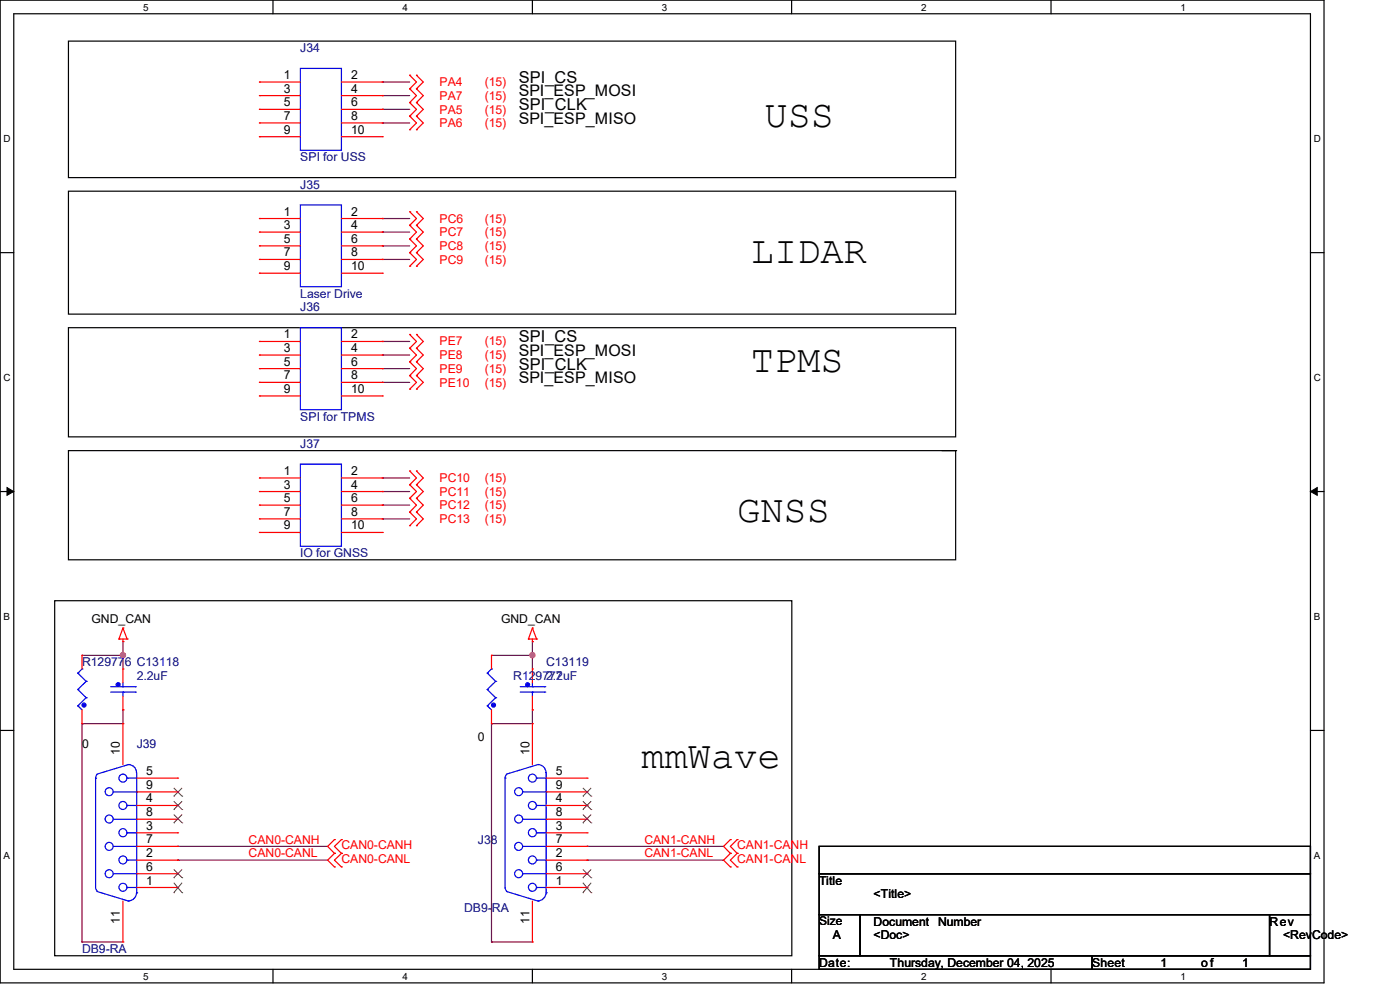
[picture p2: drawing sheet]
<svg xmlns="http://www.w3.org/2000/svg" width="297mm" height="210mm" viewBox="0 0 297 210" stroke-linecap="round" stroke-linejoin="round" font-family="sans-serif">
<path d="M0 0h280.9v208.5h-280.9zM2.9 2.9h275.1v202.7h-275.1z" fill="none" stroke="#000" stroke-width=".25"/>
<g fill="#fff">
<path d="M30.4 .3h1.1v2.4h-1.1z"/>
<path d="M30.4 205.9h1.1v2.3h-1.1z"/>
</g>
<path d="M57.9 0v2.9M57.9 205.6v2.9" fill="none" stroke="#000" stroke-width=".25"/>
<g fill="#fff">
<path d="M85.4 .3h1.1v2.4h-1.1z"/>
<path d="M85.4 205.9h1.1v2.3h-1.1z"/>
</g>
<path d="M112.9 0v2.9M112.9 205.6v2.9" fill="none" stroke="#000" stroke-width=".25"/>
<g fill="#fff">
<path d="M140.4 .3h1.2v2.4h-1.2z"/>
<path d="M140.4 205.9h1.2v2.3h-1.2z"/>
</g>
<path d="M167.9 0v2.9M167.9 205.6v2.9" fill="none" stroke="#000" stroke-width=".25"/>
<g fill="#fff">
<path d="M195.4 .3h1.2v2.4h-1.2z"/>
<path d="M195.4 205.9h1.2v2.3h-1.2z"/>
</g>
<path d="M223 0v2.9M223 205.6v2.9" fill="none" stroke="#000" stroke-width=".25"/>
<g fill="#fff">
<path d="M250.4 .3h1.2v2.4h-1.2z"/>
<path d="M250.4 205.9h1.2v2.3h-1.2z"/>
<path d="M.8 28.2h1.4v2.4h-1.4z"/>
<path d="M278.7 28.2h1.5v2.4h-1.5z"/>
<path d="M.8 78.9h1.4v2.3h-1.4z"/>
<path d="M278.7 78.9h1.5v2.3h-1.5z"/>
</g>
<path d="M0 53.6h2.9M278 53.6h2.9" fill="none" stroke="#000" stroke-width=".25"/>
<g fill="#fff">
<path d="M.8 129.6h1.3v2.3h-1.3z"/>
<path d="M278.7 129.6h1.4v2.3h-1.4z"/>
</g>
<path d="M0 104.3h2.9M278 104.3h2.9" fill="none" stroke="#000" stroke-width=".25"/>
<path d="M1.5 103.4l1.4 .9-1.4 .8zM278 104.3l1.4-.9v1.7z" fill="#000" stroke="#000" stroke-width=".21"/>
<g fill="#fff">
<path d="M.8 180.3h1.3v2.3h-1.3z"/>
<path d="M278.7 180.3h1.4v2.3h-1.4z"/>
</g>
<g fill="none" stroke="#000" stroke-width=".25">
<path d="M14.5 8.7h188.2v29h-188.2zM14.5 40.6h188.2v26h-188.2zM14.5 69.5h188.2v23.2h-188.2zM14.5 95.6h188.2v23.1h-188.2zM199.8 95.6h2.9M202.7 95.6h.1M11.6 127.4h156.4v75.3h-156.4zM0 154.9h2.9M278 154.9h2.9M173.8 179.5h104.2v5.8h-104.2zM173.8 185.3h104.2v8.7h-104.2zM173.8 194h8.7v8.7h-8.7z"/>
<path d="M182.5 194h86.8v8.7h-86.8zM269.3 194h8.7v8.7h-8.7zM173.8 202.7h57.9v2.9h-57.9zM231.7 202.7h46.3v2.9h-46.3z"/>
</g>
<g fill="none" stroke="#800040" stroke-width=".25">
<path d="M81.1 17.4h.1M81.1 17.4h5.8M81.1 20.3h.1M81.1 23.2h.1M81.1 26.1h.1M81.1 20.3h5.8M81.1 23.2h5.8M81.1 26.1h5.8M81.1 49.2h.1M81.1 46.4h.1M81.1 52.2h.1M81.1 55h.1"/>
<path d="M81.1 49.2h5.8M81.1 46.4h5.8M81.1 52.2h5.8M81.1 55h5.8M81.1 75.3h.1M81.1 72.4h.1M81.1 78.2h.1M81.1 75.3h5.8M81.1 72.4h5.8M81.1 78.2h5.8M81.1 81.1h.1M81.1 81.1h5.8"/>
<path d="M81.1 104.3h.1M81.1 107.1h.1M81.1 110.1h.1M81.1 101.4h.1M81.1 104.3h5.8M81.1 107.1h5.8M81.1 110.1h5.8M81.1 101.4h5.8M17.4 139h.1M17.4 139h8.7M26.1 139h.1M26.1 136.1h.1"/>
<path d="M26.1 136.1v5.8M104.3 139h.1M104.3 139h8.6M112.9 139h.1M112.9 136.1h.1M112.9 136.1v5.8M17.4 153.5h.1M17.4 153.5v46.3M26.1 150.6h.1M26.1 150.6v2.9h-8.7M104.3 153.5h.1M104.3 153.5v46.3"/>
<path d="M112.9 150.6h.1M112.9 150.6v2.9h-8.6M37.7 179.5h.1M37.7 179.5h31.8M124.5 179.5h.1M124.5 179.5h29M17.4 199.8h.1M17.4 199.8h8.7M37.7 182.5h.1M37.7 182.5h31.8M104.3 199.8h.1M104.3 199.8h8.6"/>
<path d="M124.5 182.5h.1M124.5 182.5h29"/>
</g>
<g fill="#f0f" stroke="#f0f" stroke-width=".25">
<circle cx="112.9" cy="139" r=".55"/>
<circle cx="26.1" cy="139" r=".55"/>
</g>
<g fill="none" stroke="#f00" stroke-width=".25">
<path d="M55 17.4h.1M55 17.4h8.7M72.4 17.4h8.7M81.1 17.4h.1M86.9 18.8h.1M86.9 16h.1M86.9 16l1.4 1.4-1.4 1.4M86.9 18.8l1.4 1.5-1.4 1.5M88.3 16h.1M88.3 18.8h.1M88.3 16l1.5 1.4-1.5 1.4M88.3 18.8l1.5 1.5-1.5 1.5"/>
<path d="M55 20.3h.1M55 23.2h.1M55 26.1h.1M55 29h.1M55 20.3h8.7M55 23.2h8.7M55 26.1h8.7M55 29h8.7M72.4 20.3h8.7M72.4 23.2h8.7M72.4 26.1h8.7M72.4 29h8.7"/>
<path d="M81.1 20.3h.1M81.1 23.2h.1M81.1 26.1h.1M81.1 29h.1M86.9 21.8h.1M86.9 24.6h.1M86.9 27.5h.1M86.9 21.8l1.4 1.4-1.4 1.4M86.9 24.6l1.4 1.5-1.4 1.4M88.3 21.8h.1M88.3 24.6h.1M88.3 27.5h.1"/>
<path d="M88.3 21.8l1.5 1.4-1.5 1.4M88.3 24.6l1.5 1.5-1.5 1.4M55 46.4h.1M55 49.2h.1M55 52.2h.1M55 55h.1M55 58h.1M55 46.4h8.7M55 49.2h8.7M55 52.2h8.7M55 55h8.7M55 58h8.7"/>
<path d="M72.4 46.4h8.7M72.4 49.2h8.7M72.4 52.2h8.7M72.4 55h8.7M72.4 58h8.7M81.1 46.4h.1M81.1 49.2h.1M81.1 52.2h.1M81.1 55h.1M81.1 58h.1M86.9 47.8h.1M86.9 44.9h.1"/>
<path d="M86.9 50.7h.1M86.9 53.6h.1M86.9 56.5h.1M86.9 44.9l1.4 1.5-1.4 1.4M86.9 47.8l1.4 1.4-1.4 1.5M86.9 50.7l1.4 1.5-1.4 1.4M86.9 53.6l1.4 1.4-1.4 1.5M88.3 44.9h.1M88.3 47.8h.1M88.3 50.7h.1M88.3 53.6h.1M88.3 56.5h.1"/>
<path d="M88.3 44.9l1.5 1.5-1.5 1.4M88.3 47.8l1.5 1.4-1.5 1.5M88.3 50.7l1.5 1.5-1.5 1.4M88.3 53.6l1.5 1.4-1.5 1.5M55 72.4h.1M55 75.3h.1M55 78.2h.1M55 72.4h8.7M55 75.3h8.7M55 78.2h8.7M72.4 72.4h8.7M72.4 75.3h8.7"/>
<path d="M72.4 78.2h8.7M81.1 72.4h.1M81.1 75.3h.1M81.1 78.2h.1M86.9 73.9h.1M86.9 71h.1M86.9 76.8h.1M86.9 79.7h.1M86.9 71l1.4 1.4-1.4 1.5M86.9 73.9l1.4 1.4-1.4 1.5M86.9 76.8l1.4 1.4-1.4 1.5M86.9 79.7l1.4 1.4-1.4 1.4"/>
<path d="M88.3 71h.1M88.3 73.9h.1M88.3 76.8h.1M88.3 79.7h.1M88.3 71l1.5 1.4-1.5 1.5M88.3 73.9l1.5 1.4-1.5 1.5M88.3 76.8l1.5 1.4-1.5 1.5M88.3 79.7l1.5 1.4-1.5 1.4M55 81.1h.1M55 84h.1M55 81.1h8.7M55 84h8.7"/>
<path d="M72.4 81.1h8.7M72.4 84h8.7M81.1 81.1h.1M81.1 84h.1M86.9 82.5h.1M86.9 99.9h.1M86.9 99.9l1.4 1.5-1.4 1.4M88.3 82.5h.1M88.3 99.9h.1M88.3 99.9l1.5 1.5-1.5 1.4M55 101.4h.1M55 104.3h.1"/>
<path d="M55 107.1h.1M55 110.1h.1M55 112.9h.1M55 101.4h8.7M55 104.3h8.7M55 107.1h8.7M55 110.1h8.7M55 112.9h8.7M72.4 101.4h8.7M72.4 104.3h8.7M72.4 107.1h8.7M72.4 110.1h8.7"/>
<path d="M72.4 112.9h8.7M81.1 101.4h.1M81.1 104.3h.1M81.1 107.1h.1M81.1 110.1h.1M81.1 112.9h.1M86.9 102.8h.1M86.9 105.7h.1M86.9 108.6h.1M86.9 111.5h.1M86.9 102.8l1.4 1.5-1.4 1.4M86.9 105.7l1.4 1.4-1.4 1.5"/>
<path d="M86.9 108.6l1.4 1.5-1.4 1.4M88.3 102.8h.1M88.3 105.7h.1M88.3 108.6h.1M88.3 111.5h.1M88.3 102.8l1.5 1.5-1.5 1.4M88.3 105.7l1.5 1.4-1.5 1.5M88.3 108.6l1.5 1.5-1.5 1.4M17.4 139h.1M17.4 139v2.9M25.2 135.6h.1M25.2 135.6h1.8"/>
<path d="M26.1 136.1h.1M26.1 133.2h.1M26.1 135.6v.5M26.1 133.2l-.9 2.4M26.1 133.2l.9 2.4M27 135.6h.1M104.3 139h.1M104.3 139v2.9M112.1 135.6h.1M112.1 135.6h1.7M112.9 136.1h.1M112.9 133.2h.1"/>
<path d="M112.9 135.6v.5M112.9 133.2l-.8 2.4M112.9 133.2l.9 2.4M113.8 135.6h.1M17.4 153.5h.1M17.4 150.6v2.9M26.1 153.5h.1M26.1 141.9h.1M26.1 150.6h.1M26.1 141.9v2.9M26.1 147.7v2.9M26.1 153.5v8.7"/>
<path d="M104.3 153.5h.1M104.3 150.6v2.9M112.9 141.9h.1M112.9 150.6h.1M112.9 153.5h.1M112.9 141.9v2.9M112.9 147.7v2.9M112.9 153.5v8.7M29 165.1h8.7M29 168h8.7M29 170.9h8.7M29 173.8h8.7"/>
<path d="M29 176.7h8.7M29 179.5h8.7M37.7 165.1h.1M37.7 168h.1M37.7 170.9h.1M37.7 173.8h.1M37.7 176.7h.1M37.7 179.5h.1M71 178.1h.1M71 178.1l-1.5 1.4 1.5 1.5M72.4 178.1h.1M72.4 178.1l-1.4 1.4 1.4 1.5"/>
<path d="M115.9 165.1h8.6M115.9 168h8.6M115.9 170.9h8.6M115.9 173.8h8.6M115.9 176.7h8.6M115.9 179.5h8.6M124.5 165.1h.1M124.5 168h.1M124.5 170.9h.1M124.5 173.8h.1M124.5 176.7h.1M124.5 179.5h.1"/>
<path d="M154.9 178.1h.1M154.9 178.1l-1.4 1.4 1.4 1.5M156.4 178.1h.1M156.4 178.1l-1.5 1.4 1.5 1.5M26.1 199.8h.1M26.1 191.1v8.7M29 182.5h8.7M29 185.3h8.7M29 188.3h8.7M37.7 182.5h.1M37.7 185.3h.1M37.7 188.3h.1"/>
<path d="M71 183.9h.1M71 181h.1M71 181l-1.5 1.5 1.5 1.4M72.4 181h.1M72.4 183.9h.1M72.4 181l-1.4 1.5 1.4 1.4M112.9 199.8h.1M112.9 191.1v8.7M115.9 182.5h8.6M115.9 185.3h8.6M115.9 188.3h8.6M124.5 182.5h.1"/>
<path d="M124.5 185.3h.1M124.5 188.3h.1M154.9 181h.1M154.9 183.9h.1M154.9 181l-1.4 1.5 1.4 1.4M156.4 181h.1M156.4 183.9h.1M156.4 181l-1.5 1.5 1.5 1.4"/>
</g>
<g fill="none" stroke="#00f" stroke-width=".25">
<path d="M63.7 14.5h8.7v17.4h-8.7zM63.7 43.5h8.7v17.3h-8.7zM63.7 69.5h8.7v17.4h-8.7zM63.7 98.5h8.7v17.4h-8.7zM16.5 149.7h.1M16.5 146.3h.1M16.5 142.8h.1M16.5 149.7l.9 .9M16.5 146.3l1.8 1.7M16.5 142.8l1.8 1.7M17.4 141.9h.1M17.4 141.9l-.9 .9"/>
<path d="M18.3 148h.1M18.3 144.5h.1M18.3 148l-1.8 1.7M18.3 144.5l-1.8 1.8M23.5 146.8h5.2M23.5 145.7h5.2M26.1 146.8h.1M26.1 145.7h.1M26.1 144.8v.9M26.1 146.8v.9M28.7 146.8h.1M28.7 145.7h.1"/>
<path d="M103.4 149.7h.1M103.4 146.3h.1M103.4 142.8h.1M103.4 149.7l.9 .9M103.4 146.3l1.8 1.7M103.4 142.8l1.8 1.7M104.3 141.9h.1M104.3 141.9l-.9 .9M105.2 148h.1M105.2 144.5h.1M105.2 148l-1.8 1.7M105.2 144.5l-1.8 1.8"/>
<path d="M110.4 146.8h5.2M110.4 145.7h5.2M112.9 146.8h.1M112.9 145.7h.1M112.9 144.8v.9M112.9 146.8v.9M115.6 146.8h.1M115.6 145.7h.1M20.3 165.1h.1M20.3 165.1v23.2l.3 .7M20.6 164.3l-.3 .8M24 168h5"/>
<path d="M24 173.8h5M24 179.5h5M27 165.1h.1M27 170.9h.1M27 176.7h.1M27 165.1h2M27 170.9h2M27 176.7h2M27.3 162.2h.1M27.3 162.2a1.71 1.71 0 0 1 1.7 1.7M27.3 162.2l-6.7 2M29 168h.1"/>
<path d="M29 173.8h.1M29 179.5h.1M29 163.9v25.5M107.1 165.1h.1M107.1 165.1v23.2l.4 .7M107.5 164.3l-.4 .8M110.9 168h5M110.9 173.8h5M110.9 179.5h5M113.8 165.1h.1M113.8 170.9h.1M113.8 176.7h.1"/>
<path d="M113.8 165.1h2.1M113.8 170.9h2.1M113.8 176.7h2.1M114.1 162.2h.1M114.1 162.2a1.71 1.71 0 0 1 1.7 1.7M114.1 162.2l-6.7 2M115.9 168h.1M115.9 173.8h.1M115.9 179.5h.1M115.9 163.9v25.5M20.6 189.1l6.7 2M24 185.3h5"/>
<path d="M27 182.5h.1M27 188.3h.1M27 182.5h2M27 188.3h2M27.3 191.1h.1M29 189.4a1.71 1.71 0 0 1-1.7 1.7M29 185.3h.1M29 189.4h.1M107.4 189.1l6.7 2M110.9 185.3h5M113.8 182.5h.1M113.8 188.3h.1"/>
<path d="M113.8 182.5h2.1M113.8 188.3h2.1M114.1 191.1h.1M115.8 189.4a1.71 1.71 0 0 1-1.7 1.7M115.9 185.3h.1M115.9 189.4h.1"/>
<circle cx="23.2" cy="179.5" r=".85"/>
<circle cx="23.2" cy="173.7" r=".85"/>
<circle cx="23.2" cy="167.9" r=".85"/>
<circle cx="26.1" cy="176.6" r=".86"/>
<circle cx="26.1" cy="170.9" r=".85"/>
<circle cx="26.1" cy="165.1" r=".85"/>
<circle cx="110" cy="179.5" r=".85"/>
<circle cx="110" cy="173.7" r=".85"/>
<circle cx="110" cy="167.9" r=".85"/>
<circle cx="112.9" cy="176.6" r=".86"/>
<circle cx="112.9" cy="165.1" r=".85"/>
<circle cx="112.9" cy="170.9" r=".85"/>
<circle cx="23.2" cy="185.3" r=".85"/>
<circle cx="26.1" cy="182.4" r=".85"/>
<circle cx="26.1" cy="188.2" r=".85"/>
<circle cx="110" cy="185.3" r=".85"/>
<circle cx="112.9" cy="182.4" r=".85"/>
<circle cx="112.9" cy="188.2" r=".85"/>
</g>
<g fill="#00f" stroke="#00f" stroke-width=".25">
<circle cx="111.9" cy="145.2" r=".41"/>
<circle cx="104.7" cy="149.6" r=".42"/>
<circle cx="17.8" cy="149.6" r=".42"/>
<circle cx="25.1" cy="145.2" r=".41"/>
</g>
<g fill="none" stroke="#804000" stroke-width=".21">
<path d="M36.9 168.9h.1M36.9 171.7h.1M36.9 174.5h.1M36.9 167.1l1.7 1.8M36.9 170l1.7 1.7M36.9 172.8l1.7 1.7M38.6 168.9h.1M38.6 171.7h.1M38.6 174.5h.1M38.6 167.1l-1.7 1.8M38.6 170l-1.7 1.7M38.6 172.8l-1.7 1.7"/>
<path d="M123.6 168.9h.1M123.6 171.7h.1M123.6 174.5h.1M123.6 167.1l1.8 1.8M123.6 170l1.8 1.7M123.6 172.8l1.8 1.7M125.4 168.9h.1M125.4 171.7h.1M125.4 174.5h.1M125.4 167.1l-1.8 1.8M125.4 170l-1.8 1.7M125.4 172.8l-1.8 1.7"/>
<path d="M36.9 186.2h.1M36.9 189.4h.1M36.9 184.4l1.7 1.8M36.9 187.2l1.7 2.2M38.6 186.2h.1M38.6 189.4h.1M38.6 184.4l-1.7 1.8M38.6 187.2l-1.7 2.2M123.6 186.2h.1M123.6 189.4h.1M123.6 184.4l1.8 1.8M123.6 187.2l1.8 2.2"/>
<path d="M125.4 186.2h.1M125.4 189.4h.1M125.4 184.4l-1.8 1.8M125.4 187.2l-1.8 2.2"/>
</g>
<g font-size="8.2">
<text x="162.2" y="26.8">USS</text>
<text x="159.3" y="55.8">LIDAR</text>
<text x="159.3" y="79">TPMS</text>
<text x="156.4" y="110.8">GNSS</text>
<text x="136.1" y="162.9">mmWave</text>
</g>
<g font-size="3.5">
<text x="110.1" y="17.6">SPI_CS</text>
<text x="110.1" y="23.4">SPI_CLK</text>
<text x="110.1" y="72.6">SPI_CS</text>
<text x="110.1" y="78.4">SPI_CLK</text>
</g>
<g font-size="3.4">
<text x="110.1" y="20.4">SPI_ESP_MOSI</text>
<text x="110.1" y="26.2">SPI_ESP_MISO</text>
<text x="110.1" y="75.5">SPI_ESP_MOSI</text>
<text x="110.1" y="81.2">SPI_ESP_MISO</text>
</g>
<g font-size="2.6" fill="#000080">
<text x="63.7" y="11">J34</text>
<text x="63.7" y="34.2">SPI for USS</text>
<text x="63.7" y="40">J35</text>
<text x="63.7" y="63.2">Laser Drive</text>
<text x="63.7" y="66">J36</text>
<text x="63.7" y="89.2">SPI for TPMS</text>
<text x="63.7" y="95">J37</text>
<text x="63.7" y="118.2">IO for GNSS</text>
<text x="17.4" y="141.4">R129776 C13118</text>
<text x="115.9" y="141.4">C13119</text>
<text x="29" y="144.2">2.2uF</text>
<text x="108.9" y="144.2">R129777</text>
<text x="115.9" y="144.2">2.2uF</text>
<text x="29" y="158.7">J39</text>
<text x="101.4" y="179">J38</text>
<text x="98.5" y="193.5">DB9-RA</text>
<text x="17.4" y="202.1">DB9-RA</text>
</g>
<g font-size="2.6">
<text x="60.2" y="16.8">1</text>
<text x="74.5" y="16.8">2</text>
<text x="60.2" y="19.6">3</text>
<text x="60.2" y="22.6">5</text>
<text x="74.5" y="19.6">4</text>
<text x="74.5" y="22.6">6</text>
<text x="60.2" y="25.4">7</text>
<text x="60.2" y="28.4">9</text>
<text x="74.5" y="25.4">8</text>
<text x="74.5" y="28.4">10</text>
<text x="60.2" y="45.7">1</text>
<text x="74.5" y="45.7">2</text>
<text x="60.2" y="48.6">3</text>
<text x="60.2" y="51.5">5</text>
<text x="74.5" y="48.6">4</text>
<text x="74.5" y="51.5">6</text>
<text x="60.2" y="54.4">7</text>
<text x="60.2" y="57.3">9</text>
<text x="74.5" y="54.4">8</text>
<text x="74.5" y="57.3">10</text>
<text x="60.2" y="71.8">1</text>
<text x="74.5" y="71.8">2</text>
<text x="60.2" y="74.7">3</text>
<text x="60.2" y="77.6">5</text>
<text x="74.5" y="74.7">4</text>
<text x="74.5" y="77.6">6</text>
<text x="60.2" y="80.5">7</text>
<text x="60.2" y="83.4">9</text>
<text x="74.5" y="80.5">8</text>
<text x="74.5" y="83.4">10</text>
<text x="60.2" y="100.8">1</text>
<text x="74.5" y="100.8">2</text>
<text x="60.2" y="103.6">3</text>
<text x="60.2" y="106.5">5</text>
<text x="74.5" y="103.6">4</text>
<text x="74.5" y="106.5">6</text>
<text x="60.2" y="109.4">7</text>
<text x="60.2" y="112.3">9</text>
<text x="74.5" y="109.4">8</text>
<text x="74.5" y="112.3">10</text>
<text x="19.4" y="132.1">GND_CAN</text>
<text x="106.3" y="132.1">GND_CAN</text>
<text x="17.4" y="158.7">0</text>
<text x="25.4" y="160.1" transform="rotate(-90 25.4 160.1)">10</text>
<text x="101.4" y="157.3">0</text>
<text x="112.3" y="160.1" transform="rotate(-90 112.3 160.1)">10</text>
<text x="31" y="164.4">5</text>
<text x="31" y="167.3">9</text>
<text x="117.9" y="164.4">5</text>
<text x="117.9" y="167.3">9</text>
<text x="31" y="170.2">4</text>
<text x="31" y="173.1">8</text>
<text x="117.9" y="170.2">4</text>
<text x="117.9" y="173.1">8</text>
<text x="31" y="176">3</text>
<text x="31" y="178.9">7</text>
<text x="117.9" y="176">3</text>
<text x="117.9" y="178.9">7</text>
<text x="31" y="181.8">2</text>
<text x="31" y="184.7">6</text>
<text x="117.9" y="181.8">2</text>
<text x="117.9" y="184.7">6</text>
<text x="31" y="187.6">1</text>
<text x="117.9" y="187.6">1</text>
<text x="173.8" y="187.7">Title</text>
<text x="185.3" y="190.6">&lt;Title&gt;</text>
<text x="25.4" y="196" transform="rotate(-90 25.4 196)">11</text>
<text x="112.3" y="196" transform="rotate(-90 112.3 196)">11</text>
<text x="185.3" y="196.3">Document</text>
<text x="199" y="196.3">Number</text>
<text x="269.3" y="196.3">Rev</text>
<text x="176.7" y="199.3">A</text>
<text x="185.3" y="199.3">&lt;Doc&gt;</text>
<text x="272.2" y="199.3">&lt;RevCode&gt;</text>
<text x="173.8" y="205.1">Date:</text>
<text x="188.8" y="205.1">Thursday, December 04, 2025</text>
<text x="231.7" y="205.1">Sheet</text>
<text x="246.2" y="205.1">1</text>
<text x="254.8" y="205.1">of</text>
<text x="263.5" y="205.1">1</text>
</g>
<g font-size="2.6" fill="#f00">
<text x="93.3" y="18.3">PA4</text>
<text x="93.3" y="21.2">PA7</text>
<text x="102.8" y="18.3">(15)</text>
<text x="102.8" y="21.2">(15)</text>
<text x="93.3" y="24.1">PA5</text>
<text x="93.3" y="27">PA6</text>
<text x="102.8" y="24.1">(15)</text>
<text x="102.8" y="27">(15)</text>
<text x="93.3" y="47.2">PC6</text>
<text x="102.8" y="47.2">(15)</text>
<text x="93.3" y="50.1">PC7</text>
<text x="93.3" y="53">PC8</text>
<text x="102.8" y="50.1">(15)</text>
<text x="102.8" y="53">(15)</text>
<text x="93.3" y="55.9">PC9</text>
<text x="102.8" y="55.9">(15)</text>
<text x="93.3" y="73.3">PE7</text>
<text x="93.3" y="76.2">PE8</text>
<text x="102.8" y="73.3">(15)</text>
<text x="102.8" y="76.2">(15)</text>
<text x="93.3" y="79.1">PE9</text>
<text x="93.3" y="82">PE10</text>
<text x="102.8" y="79.1">(15)</text>
<text x="102.8" y="82">(15)</text>
<text x="93.3" y="102.2">PC10</text>
<text x="93.3" y="105.2">PC11</text>
<text x="102.8" y="102.2">(15)</text>
<text x="102.8" y="105.2">(15)</text>
<text x="93.3" y="108">PC12</text>
<text x="93.3" y="111">PC13</text>
<text x="102.8" y="108">(15)</text>
<text x="102.8" y="111">(15)</text>
<text x="52.7" y="178.9">CAN0-CANH</text>
<text x="136.7" y="178.9">CAN1-CANH</text>
<text x="52.7" y="181.9">CAN0-CANL</text>
<text x="72.4" y="183">CAN0-CANL</text>
<text x="72.4" y="180.1">CAN0-CANH</text>
<text x="136.7" y="181.9">CAN1-CANL</text>
<text x="156.4" y="180.1">CAN1-CANH</text>
<text x="156.4" y="183">CAN1-CANL</text>
</g>
<text font-size="2.5" x="173.8" y="196.3">Size</text>
<g font-size="2.1">
<text x="30.4" y="2.2">5</text>
<text x="85.4" y="2.2">4</text>
<text x="140.4" y="2.2">3</text>
<text x="195.4" y="2.2">2</text>
<text x="250.5" y="2.2">1</text>
<text x=".8" y="30.1">D</text>
<text x="278.7" y="30.1">D</text>
<text x=".8" y="80.8">C</text>
<text x="278.7" y="80.8">C</text>
<text x=".8" y="131.5">B</text>
<text x="278.7" y="131.5">B</text>
<text x=".8" y="182.2">A</text>
<text x="278.7" y="182.2">A</text>
<text x="30.4" y="207.8">5</text>
<text x="85.4" y="207.8">4</text>
<text x="140.4" y="207.8">3</text>
<text x="195.4" y="207.8">2</text>
<text x="250.5" y="207.8">1</text>
</g>
</svg>
